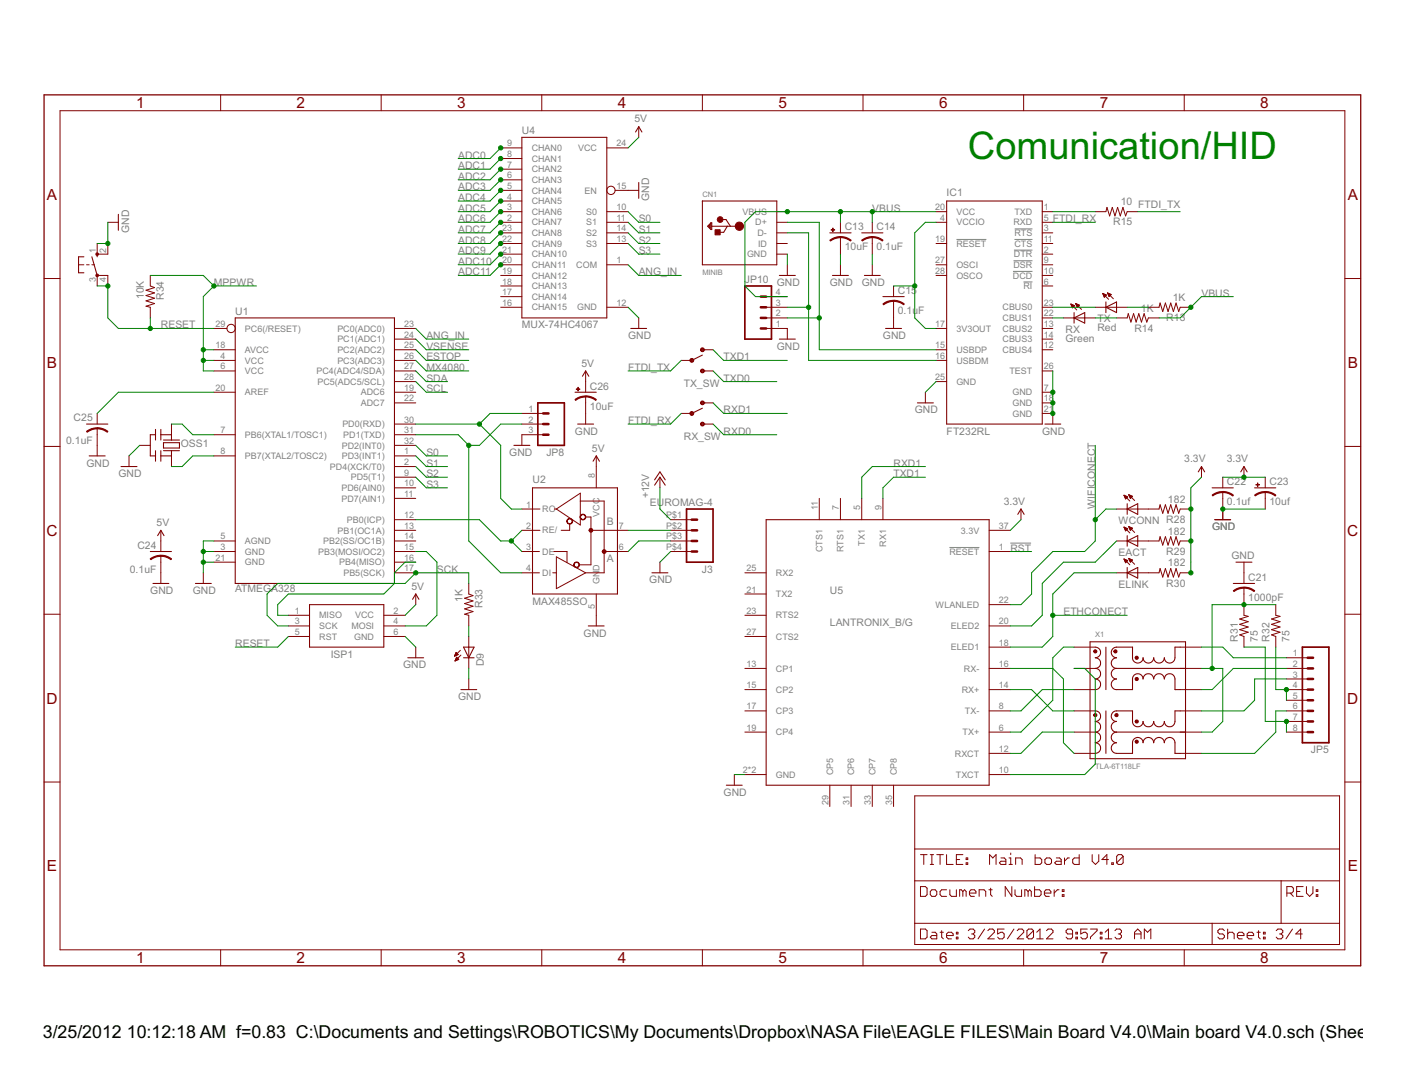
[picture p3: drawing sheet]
<svg xmlns="http://www.w3.org/2000/svg" width="279mm" height="216mm" viewBox="0 0 279 216" stroke-linecap="round" stroke-linejoin="round" font-family="sans-serif">
<path d="M190.2 47.6h6M201.4 54h3.9M201.5 51.8h3.8M201.6 49.7h3.7M201.7 47.6h3.6M201.8 45.5h3.5M203.5 56h1.8M188.8 108.8h6M200.9 108h4.1" fill="none" stroke="#808080" stroke-width=".2"/>
<path d="M8.8 18.9h261.8v173.1h-261.8z" fill="none" stroke="#800000" stroke-width=".25"/>
<g fill="none" stroke="#800000" stroke-width=".2">
<path d="M43.9 18.9v3.1M75.8 18.9v3.1M107.7 18.9v3.1M139.7 18.9v3.1M171.6 18.9v3.1M203.6 18.9v3.1M235.5 18.9v3.1M11.9 22h255.5v166.8h-255.5zM99.6 40h4.2M99.6 37.8h4.2M99.6 35.8h4.2M99.6 33.6h4.2"/>
<path d="M99.6 31.5h4.2M99.6 29.4h4.2M120.7 29.4h4.2M122.3 37.8h4.7M127 25.2v2.1M8.8 55.4h3.1M15.6 52.6h1.1M17.2 52.6h.5M18.3 52.6h.5M19.3 48.4v2.1h2.1v-2.1M19.3 56.9v-2.1h2.1v2.1M21.4 44.2h2.1"/>
<path d="M29.9 54.8v2.1l.8 .3-1.7 .5 1.7 .5-1.7 .6 1.7 .5-1.7 .5 1.7 .5-1.7 .6 .9 .2v2.1M99.6 44.2h4.2M99.6 46.3h4.2M99.6 42.1h4.2M99.6 50.5h4.2M99.6 48.4h4.2M99.6 54.8h4.2M99.6 52.6h4.2M99.6 56.9h4.2M99.6 59h4.2M120.7 44.2h4.2M120.7 46.3h4.2"/>
<path d="M120.7 42.1h4.2M120.7 48.4h4.2M120.7 52.6h4.2M152.4 59h4.2M154.5 44.2h2.1M154.5 46.3h2.1M154.5 42.1h2.1M154.5 50.5h2.1M154.5 48.4h2.1M156.6 52.6v2.2M167.1 44.2v2.1M167.1 47.1v3.4"/>
<path d="M167.1 52.6v2.2M173.5 44.2v2.1M173.5 47.1v3.4M173.5 52.6v2.2M177.7 56.9v2.1M177.7 59.8v5.5M186.1 44.2h2.2M186.1 42.1h2.2M186.1 48.4h2.2M186.1 54.8h2.2M186.1 52.6h2.2M207.3 44.2h2.1"/>
<path d="M207.3 46.3h2.1M207.3 42.1h2.1M207.3 50.5h2.1M207.3 48.4h2.1M207.3 54.8h2.1M207.3 52.6h2.1M207.3 56.9h2.1M217.8 42.1h2.1l.2-.9 .6 1.7 .5-1.7 .5 1.7 .5-1.7 .6 1.7 .5-1.7 .5 1.7 .4-.8h2.1M219.3 58.3l1.2 1.2M219.3 58.3l.7 .4-.4 .4M219.3 58.3l.3 .8M219.3 58.4h.2"/>
<path d="M219.4 58.5h.3M219.4 58.6h.5M219.4 58.7h.6M219.5 58.8h.4M219.5 58.9h.3M219.6 59h.1M219.6 59.1h.1M220.2 58.2l1.2 1.2M220.2 58.2l.8 .3-.4 .5zM220.3 58.3h.1M220.3 58.4h.4M220.4 58.5h.5"/>
<path d="M220.4 58.6h.5M220.4 58.7h.4M220.5 58.8h.2M220.5 58.9h.1M267.4 55.4h3.2M42.5 65.3h2.6M42.5 69.5h4.3M42.5 71.6h4.3M42.5 78h4.3M42.5 73.7h4.3M78.4 65.3h4.3M78.4 69.5h4.3"/>
<path d="M78.4 71.6h4.3M78.4 78h4.3M78.4 67.4h4.3M78.4 75.9h4.3M78.4 73.7h4.3M99.6 61.1h4.2M116.5 73.7v4.3M116.5 78.8v5.5M120.7 61.1h4.2M127 63.2v2.1M135.5 71.6h2.1M139.7 69.5h2.1"/>
<path d="M139.7 73.7h2.1M152.4 65.3h4.2v2.1M152.4 61.1h4.2M152.4 63.2h4.2M184 78v2.1M186.1 65.3h2.2M186.1 69.5h2.2M186.1 71.6h2.2M186.1 75.9h2.2M207.3 65.3h2.1M207.3 69.5h2.1M207.3 78h2.1"/>
<path d="M207.3 61.1h2.1M207.3 63.2h2.1M207.3 67.4h2.1M207.3 73.7h2.1M211.5 63.2h6.3M213 60.5l1.1 1.1M213 60.5l.7 .3-.4 .4zM213 60.5h.1M213 60.6h.3M213.1 60.7h.4M213.1 60.8h.6M213.1 60.9h.5"/>
<path d="M213.2 61h.3M213.2 61.1h.2M213.3 61.2h.1M213.9 60.3l1.2 1.2M213.9 60.3l.8 .4-.5 .4zM213.9 60.4h.1M214 60.5h.3M214 60.6h.5M214.1 60.7h.5M214.1 60.8h.4M214.1 60.9h.3M214.2 61h.1"/>
<path d="M214.2 61.1h.1M217.8 61.1h6.4M222 63.2h2.2l.2-.8 .5 1.6 .5-1.6 .5 1.6 .6-1.6 .5 1.6 .5-1.6 .5 1.6 .4-.8h2.1M228.4 61.1h2.1l.2-.9 .5 1.7 .6-1.7 .5 1.7 .5-1.7 .5 1.7 .6-1.7 .5 1.7 .3-.8h2.1M8.8 88.8h3.1M19.3 82.2v2.1M19.3 85.2v5.4M25.7 90.6v2.2M27.8 88.5h2.1M34.1 84.3v2.1M34.1 90.6v2.2M42.5 90.6h4.3"/>
<path d="M42.5 86.4h4.3M78.4 80.1h4.3M78.4 84.3h4.3M78.4 90.6h4.3M78.4 86.4h4.3M78.4 99.1h4.3M78.4 97h4.3M78.4 94.9h4.3M78.4 92.8h4.3M78.4 88.5h4.3M103.8 82.2h4.2M103.8 84.3h4.2"/>
<path d="M108 86.4h-4.2v2.1M115.4 99.6h4.7v14.3h-3.6M118.6 90.6v6.4M131.2 94.9v2.1M135.5 82.2h2.1M139.7 80.1h2.1M139.7 84.3h2.1M162.9 99.1v4.2M167.1 99.1v4.2M171.4 99.1v4.2M175.6 99.1v4.2M207.3 80.1h2.1"/>
<path d="M207.3 82.2h2.1v2.1M223.5 98.5l1.2 1.1M223.5 98.5h.1M223.5 98.5l.8 .3-.5 .4zM223.6 98.6h.2M223.6 98.7h.4M223.6 98.8h.6M223.7 98.8h.5M223.7 99h.4M223.8 99h.2M223.8 99.1h.1M224.5 98.4l1.1 1.1"/>
<path d="M224.5 98.4l.7 .3-.4 .4zM224.5 98.4h.1M224.5 98.5h.2M224.6 98.6h.4M224.6 98.7h.6M224.6 98.8h.5M224.7 98.8h.3M224.7 99h.2M224.8 99h.1M238.9 92.8v2.1M243.2 94.9v2.1M243.2 97.8v5.5"/>
<path d="M247.4 92.8v2.1M251.6 94.9v2.1M251.6 97.8v3.4M267.4 88.8h3.2M32 105.4v4.2M32 110.5v5.5M40.4 113.9v2.1M42.5 109.6h4.3M42.5 111.8h4.3M42.5 107.5h4.3M78.4 113.9h4.3M78.4 109.6h4.3"/>
<path d="M78.4 111.8h4.3M78.4 107.5h4.3M78.4 105.4h4.3M78.4 103.3h4.3M82.7 118.1v2.1M93.2 116v2.1l.9 .3-1.7 .5 1.7 .6-1.7 .5 1.7 .5-1.7 .6 1.7 .5-1.7 .5 .8 .2v2.1M103.8 113.9h3.5M103.8 109.6h3.5M103.8 105.4h3.6M103.8 101.2h3.6M109.9 113.9h.7M110.1 109.6h2.7v2.3"/>
<path d="M110.2 101.2h.4M110.6 101.2l4.8-3.2v6.4zM110.6 110.7l5.9 3.2-5.9 3.1zM113.3 104.2v1.2h-1.7M116.5 102.8h1v9.5h-2.3M117.5 105.4h7.4M118.6 118.1v6.3M120.1 109.6h4.8M131.2 111.8v2.1M133.3 109.6h4.3M133.3 107.5h4.3M133.3 105.4h4.3"/>
<path d="M133.3 103.3h4.3M148.1 113.9h4.3M148.1 118.1h4.3M196.7 109.6h4.2M196.7 105.4h4.2M203 101.2v2.1M222 113.9h8.5l.2-.9 .5 1.7 .6-1.7 .5 1.7 .5-1.7 .5 1.7 .6-1.7 .5 1.7 .3-.8h2.1M222 107.5h8.5l.2-.8 .5 1.7 .6-1.7 .5 1.7 .5-1.7 .5 1.7 .6-1.7 .5 1.7 .3-.9h2.1M222 101.2h8.5l.2-.8 .5 1.6 .6-1.6 .5 1.6 .5-1.6 .5 1.6 .6-1.6 .5 1.6 .3-.8h2.1M223.5 111.1l1.2 1.2M223.5 111.1l.8 .3-.5 .5M223.5 111.1l.3 .8"/>
<path d="M223.5 104.8l1.2 1.2M223.5 104.8l.8 .3-.5 .4zM223.5 111.2h.2M223.5 104.8h.1M223.6 111.3h.3M223.6 104.9h.2M223.6 111.4h.5M223.6 105h.5M223.6 105.1h.6M223.7 111.5h.5M223.7 105.2h.5M223.7 111.6h.4"/>
<path d="M223.7 105.3h.3M223.8 111.7h.2M223.8 105.4h.2M223.8 111.8h.1M223.8 105.5h.1M223.8 111.9h.1M224.5 111l1.1 1.2M224.5 111l.7 .3-.4 .5zM224.5 104.7l1.1 1.2M224.5 104.7l.7 .3-.4 .4zM224.5 111.1h.2M224.5 104.8h.1"/>
<path d="M224.5 111.2h.4M224.5 104.8h.3M224.6 111.3h.5M224.6 104.9h.4M224.6 111.4h.5M224.6 105h.6M224.6 105.1h.5M224.7 111.5h.4M224.7 105.2h.3M224.7 111.6h.3M224.7 105.3h.2M224.7 111.7h.2"/>
<path d="M224.8 105.4h.1M247.4 111.8v4.2M247.4 116.8v5.5l.8 .2-1.7 .6 1.7 .5-1.7 .5 1.7 .6-1.7 .5 1.7 .5-1.7 .5 .9 .3v2.2M8.8 122.1h3.1M57.3 122.3h4.3M57.3 124.4h4.3M57.3 126.5h4.3M76.3 122.3h4.3M76.3 124.4h4.3M76.3 126.5h4.3M82.7 128.7v2.1M90.4 130.4h.1"/>
<path d="M90.4 130.3h.4M90.5 130.2h.5M90.5 131.3h.1M90.5 130.1h.6M90.6 131.2h.3M90.6 130h.4M90.6 131.1h.5M90.6 129.9h.3M90.6 131h.6M90.7 129.8h.1M90.7 131h.4M90.7 129.7l-.3 .8"/>
<path d="M90.7 129.7l.4 .4-.7 .4M90.7 129.7h.1M90.7 130.9h.3M90.8 130.8h.1M90.8 130.7l-.3 .7M90.8 130.7l.4 .4-.7 .3M90.8 130.7h.1M91.5 129.3l-1.1 1.2M91.7 130.2l-1.2 1.2M93.2 126.5v6.4M93.2 135v2.1M148.1 122.3h4.3"/>
<path d="M148.1 126.5h4.3M148.1 137.1h4.3M148.1 132.9h4.3M196.7 124.4h4.2M196.7 137.1h4.2M196.7 132.9h4.2M196.7 128.7h4.2M196.7 120.2h4.2M213.6 137.1h4.2M213.6 132.9h4.2M213.6 128.7h4.2M234.7 137.1h4.2"/>
<path d="M234.7 132.9h4.2M234.7 128.7h4.2M253.7 120.2v2.1l.9 .2-1.7 .6 1.7 .5-1.7 .5 1.7 .6-1.7 .5 1.7 .5-1.7 .5 .8 .3v2.2M255.8 137.1h4.3M255.8 132.9h4.3M255.8 130.8h4.3M255.8 135h4.3M255.8 139.2h4.3M267.4 122.1h3.2M8.8 155.5h3.1M146 154v2.1M148.1 154h4.3"/>
<path d="M148.1 145.5h4.3M148.1 141.3h4.3M165 156.1v4.2M169.2 156.1v4.2M173.5 156.1v4.2M177.7 156.1v4.2M181.9 158.2h84.5v29.6h-84.5zM196.7 154h4.2M196.7 145.5h4.2M196.7 141.3h4.2M196.7 149.8h4.2M213.6 145.5h4.2"/>
<path d="M213.6 141.3h4.2M213.6 149.8h4.2M234.7 145.5h4.2M234.7 141.3h4.2M234.7 149.8h4.2M255.8 145.5h4.3M255.8 141.3h4.3M255.8 143.4h4.3M267.4 155.5h3.2M181.9 175.1h84.5M181.9 168.8h84.5M183 176.3h1l.4 .3v1.3l-.4 .3h-1z"/>
<path d="M183 169.9h1.4M183.7 169.9v2M185 169.9h.7M185 171.9h.7M185.3 176.9h.7l.3 .3v.7l-.3 .3h-.7l-.3-.3v-.7zM185.3 169.9v2M186.3 169.9h1.3M186.9 169.9v2M188.2 169.9v2h1.3M188.2 176.9h-.9l-.4 .3v.7l.4 .3h.9M188.9 176.9v1l.3 .3h1v-1.3M190.2 170.9h.6"/>
<path d="M191.5 169.9h-1.3v2h1.3M191.5 177.2l-.3-.3h-.4v1.3M191.5 177.2l.3-.3 .3 .3v1M191.5 177.2v1M192.1 171.5h.3v.4h-.3zM192.1 170.6h.3v.3h-.3zM192.8 177.5h1.3v-.3l-.3-.3h-.7l-.3 .3v.7l.3 .3h.7M194.7 178.2v-1.3h1l.3 .3v1M196.7 176.9h.6M196.8 171.9v-2l.6 .7 .7-.7v2M197 176.6v1.3l.3 .3M199.1 170.6h.6l.3 .3v1h-.9l-.4-.4 .4-.3h.9"/>
<path d="M200.7 171.9h.6M200.7 170.6h.3v1.3M201 169.6v.3M201.2 176.3v1.9l-1.3-1.9v1.9M201.8 176.9v1l.4 .3h1v-1.3M202 171.9v-1.3h.9l.4 .3v1M204.4 177.2l-.3-.3h-.3v1.3M204.4 177.2v1M204.4 177.2l.4-.3 .3 .3v1M205.7 176.3v1.9h1l.3-.3v-.7l-.3-.3h-1M205.8 169.9v2h1l.4-.4v-.6l-.4-.3h-1M207.7 177.5h1.3v-.3l-.3-.3h-.7l-.3 .3v.7l.3 .3h.7"/>
<path d="M207.8 170.9l.3-.3h.7l.3 .3v.6l-.3 .4h-.7l-.3-.4zM209.6 176.9v1.3M210.1 170.6h.6l.3 .3v1h-.9l-.4-.4 .4-.3h.9M210.6 176.9h-.3l-.7 .6M211.2 177.9h.4v.3h-.4zM211.2 176.9h.4v.3h-.4zM211.7 170.6v1.3M212.7 170.6h-.4l-.6 .6M214.6 169.9v2h-1l-.3-.4v-.6l.3-.3h1M217.2 169.9v1.3l.6 .7 .7-.7v-1.3M220.4 170.9h-1.3l1-1v2M221.1 171.5h.3v.4h-.3z"/>
<path d="M223.4 170.2l-.4-.3h-.6l-.3 .3v1.3M223.4 170.2v1.3l-.4 .4h-.6l-.3-.4M223.4 170.2l-1.3 1.3M254.8 175.1v8.5M255.9 177.5h1l.3-.3v-.6l-.3-.3h-1v1.9M256.6 177.5l.6 .7M257.9 177.2h.6M259.1 176.3h-1.2v1.9h1.2M259.8 176.3v1.2l.6 .7 .7-.7v-1.2M261.7 177.9h.4v.3h-.4zM261.7 176.9h.4v.3h-.4zM43.9 188.8v3.2"/>
<path d="M75.8 188.8v3.2M107.7 188.8v3.2M139.7 188.8v3.2M171.6 188.8v3.2M181.9 183.6h84.5M183 184.7h1l.4 .3v1.3l-.4 .3h-1zM185.3 185.3h.7l.3 .4v.9h-1l-.3-.3 .3-.3h1M186.9 185.3h.7M187.3 185v1.3l.3 .3M188.2 186h1.3v-.3l-.3-.4h-.6l-.4 .4v.6l.4 .3h.6M190.2 186.3h.3v.3h-.3zM190.2 185.3h.3v.4h-.3z"/>
<path d="M192.6 185l.3-.3h.6l.3 .3v.3l-.3 .4M193.2 185.7h.3M193.5 185.7l.3 .3v.3l-.3 .3h-.6l-.3-.3M195.8 184.7l-1.3 1.9M196.4 185l.4-.3h.6l.3 .3v.3l-1.3 1.3h1.3M199.7 184.7h-1.3v1l.6-.4h.4l.3 .4v.6l-.3 .3h-.7l-.3-.3M201.6 184.7l-1.3 1.9M202.3 185l.3-.3h.6l.4 .3v.3l-1.3 1.3h1.3M203.6 188.8v3.2M205.5 185v1.3l-.3 .3h-.6l-.4-.3M205.5 185l-.3-.3h-.6l-.4 .3v1.3M205.5 185l-1.3 1.3"/>
<path d="M206.2 186.6h1.3M206.2 185.3l.6-.6v1.9M208.1 185l.3-.3h.7l.3 .3v.3l-1.3 1.3h1.3M213.3 185.7h-1l-.3-.4v-.3l.3-.3h.7l.3 .3v1.3l-.3 .3h-.7l-.3-.3M214 186.3h.3v.3h-.3zM214 185.3h.3v.4h-.3zM216.2 184.7h-1.3v1l.7-.4h.3l.3 .4v.6l-.3 .3h-.7l-.3-.3M216.9 184.7h1.3v.3l-1.3 1.3v.3M218.8 186.3h.3v.3h-.3zM218.8 185.3h.3v.4h-.3zM219.8 186.6h1.3M219.8 185.3l.6-.6v1.9"/>
<path d="M221.7 185l.3-.3h.7l.3 .3v.3l-.3 .4M222.4 185.7h.3M222.7 185.7l.3 .3v.3l-.3 .3h-.7l-.3-.3M225.6 185.7h1.3M225.6 186.6v-1.3l.7-.6 .6 .6v1.3M227.6 186.6v-1.9l.6 .6 .7-.6v1.9M235.5 188.8v3.2M241 183.6v4.2M243.5 185l-.3-.3h-.7l-.3 .3v.3l.3 .4h.7l.3 .3v.3l-.3 .3h-.7l-.3-.3M244.1 185.7l.4-.4h.6l.3 .4v.9M244.1 184.7v1.9M246.1 186h1.3v-.3l-.4-.4h-.6l-.3 .4v.6l.3 .3h.6"/>
<path d="M248 186h1.3v-.3l-.3-.4h-.7l-.3 .4v.6l.3 .3h.7M250 185.3h.6M250.3 185v1.3l.3 .3M251.2 185.3h.4v.4h-.4zM251.2 186.3h.4v.3h-.4zM253.8 185l.3-.3h.7l.3 .3v.3l-.3 .4M254.4 185.7h.4M254.8 185.7l.3 .3v.3l-.3 .3h-.7l-.3-.3M257 184.7l-1.3 1.9M259 185.7h-1.3l1-1v1.9"/>
<circle cx="121.5" cy="37.8" r=".83"/>
<circle cx="46" cy="65.3" r=".83"/>
</g>
<g fill="none" stroke="#800000" stroke-width=".21">
<path d="M103.8 27.3h16.9v35.9h-16.9zM126.4 26.2l.6-1 .7 1M127 36.3v3.1M139.7 40h14.8v12.6h-14.8v-12.6M188.3 40h19v44.3h-19zM16.7 51.1h-1.1v3.1h1.1M18.3 51.1l1 3.7M19.3 50.5v.6M23.5 42.6v3.2M140.9 45l.3-.4v.7l-.1-.3M141.4 44.3h.1v1.3h-.1l-.7-.6zM141.4 44.3v1.2"/>
<path d="M141.5 45h5.5M143.5 43.6h.9l.8 1.4M144.6 45l-.7 1.2h-1M155 54.8h3.2M165 46.3h4.2M165.5 54.8h3.2M171.4 46.3h4.2M171.9 54.8h3.1M175.6 59h4.2M46.8 63.2h31.6v52.8h-31.6zM114.3 78h4.3M115.8 74.8l.7-1.1 .6 1.1"/>
<path d="M125.4 65.3h3.2M139.7 70.6l-2.1 1M155 67.4h3.2M176.1 65.3h3.2M213.6 63.2l2.1-1.1v2.1zM213.6 62.1v2.1M219.9 61.1l2.1-1.1v2.1zM219.9 60v2.1M17.2 84.3h4.2M17.7 90.6h3.2M24.1 92.8h3.1M30.9 85.4v2.1"/>
<path d="M30.9 89.6v2.1M30.9 86.4h-1v4.2h1M32 85.4v2.1M32 89.6v2.1M32 86.4h2.1v1.1M32.5 88h3.2v1.1h-3.2zM32.5 87.5h3.2M32.5 89.6h3.2M34.1 89.6v1h-2.1M102.2 88.5h3.2M105.9 97h16.9v21.1h-16.9zM114.9 84.3h3.1"/>
<path d="M117.9 91.7l.7-1.1 .6 1.1M130.2 96.5l1-1.6 1.1 1.6M130.2 95.4l1-1.6 1.1 1.6M139.7 81.2l-2.1 1M182.4 80.1h3.2M207.8 84.3h3.1M238.3 93.8l.6-1 .7 1M241 97h4.3M246.7 93.8l.7-1 .6 1M249.5 97h4.2M29.9 109.6h4.2M30.4 116h3.2"/>
<path d="M31.3 106.5l.7-1.1 .6 1.1M38.9 116h3.1M82 119.1l.7-1 .6 1M129.6 113.9h3.2M152.4 103.3h44.3v52.8h-44.3zM202.4 102.3l.6-1.1 .7 1.1M224.2 113.9l2.1-1.1v2.1zM224.2 100.1v2.2M224.2 106.5v2.1M224.2 112.8v2.1M224.2 101.2l2.1-1.1v2.2zM224.2 107.5l2.1-1v2.1z"/>
<path d="M241.6 103.3h3.1M245.3 116h4.2M245.8 111.8h3.2M61.6 120.2h14.7v8.5h-14.7zM81.1 130.8h3.1M91.7 137.1h3.1M92.2 128.7h2.1l-1.1 2.1zM92.2 130.8h2.1M117 124.4h3.1M216.8 127.6h19v23.2h-19zM217.8 128.7a1.06 1.06 0 0 1 1.1 1 1.06 1.06 0 0 1-1.1 1.1 1.06 1.06 0 0 1 1.1 1 1.06 1.06 0 0 1-1.1 1.1 1.05 1.05 0 0 1 1.1 1 1.05 1.05 0 0 1-1.1 1.1 1.06 1.06 0 0 1 1.1 1 1.06 1.06 0 0 1-1.1 1.1M219.9 128.7v8.4"/>
<path d="M222 132.9a1.05 1.05 0 0 0-1 1 1.05 1.05 0 0 0 1 1.1 1.06 1.06 0 0 0-1 1 1.06 1.06 0 0 0 1 1.1h3.2v-2.1a1.05 1.05 0 0 1 1.1-1.1 1.05 1.05 0 0 1 1 1.1 1.06 1.06 0 0 1 1.1-1.1 1.06 1.06 0 0 1 1 1.1 1.06 1.06 0 0 1 1.1-1.1 1.06 1.06 0 0 1 1 1.1 1.06 1.06 0 0 1 1.1-1.1 1.06 1.06 0 0 1 1.1 1.1v2.1h1M222 132.9h13.8M234.7 128.7h-1v2.1a1.06 1.06 0 0 1-1.1 1 1.06 1.06 0 0 1-1.1-1 1.06 1.06 0 0 1-1 1 1.06 1.06 0 0 1-1.1-1 1.06 1.06 0 0 1-1 1 1.06 1.06 0 0 1-1.1-1 1.05 1.05 0 0 1-1 1 1.05 1.05 0 0 1-1.1-1v-2.1h-3.2a1.06 1.06 0 0 0-1 1 1.06 1.06 0 0 0 1 1.1 1.06 1.06 0 0 0-1 1 1.06 1.06 0 0 0 1 1.1M144.4 156.1h3.2M217.8 141.3a1.05 1.05 0 0 1 1.1 1.1 1.05 1.05 0 0 1-1.1 1 1.06 1.06 0 0 1 1.1 1.1 1.06 1.06 0 0 1-1.1 1 1.06 1.06 0 0 1 1.1 1.1 1.06 1.06 0 0 1-1.1 1.1 1.06 1.06 0 0 1 1.1 1 1.06 1.06 0 0 1-1.1 1.1M219.9 141.3v8.5M222 145.5a1.06 1.06 0 0 0-1 1.1 1.06 1.06 0 0 0 1 1.1 1.06 1.06 0 0 0-1 1 1.06 1.06 0 0 0 1 1.1h3.2v-2.1a1.05 1.05 0 0 1 1.1-1.1 1.05 1.05 0 0 1 1 1.1 1.06 1.06 0 0 1 1.1-1.1 1.06 1.06 0 0 1 1 1.1 1.06 1.06 0 0 1 1.1-1.1 1.06 1.06 0 0 1 1 1.1 1.06 1.06 0 0 1 1.1-1.1 1.06 1.06 0 0 1 1.1 1.1v2.1h1M222 145.5h13.8M234.7 141.3h-1v2.1a1.06 1.06 0 0 1-1.1 1.1 1.06 1.06 0 0 1-1.1-1.1 1.06 1.06 0 0 1-1 1.1 1.06 1.06 0 0 1-1.1-1.1 1.06 1.06 0 0 1-1 1.1 1.06 1.06 0 0 1-1.1-1.1 1.05 1.05 0 0 1-1 1.1 1.05 1.05 0 0 1-1.1-1.1v-2.1h-3.2a1.05 1.05 0 0 0-1 1.1 1.05 1.05 0 0 0 1 1 1.06 1.06 0 0 0-1 1.1 1.06 1.06 0 0 0 1 1"/>
</g>
<g fill="#800000" stroke="#800000" stroke-width=".2">
<path d="M243.2 97.7l1.1 .2 1 .5-.1 .2-1.2-.6-.8-.1z" fill-rule="evenodd"/>
<path d="M241 98.4l1-.5 1.2-.2v.2l-1.3 .3-.7 .4z" fill-rule="evenodd"/>
<path d="M251.6 97.7l1.1 .2 1 .5-.1 .2-1.1-.6-.9-.1z" fill-rule="evenodd"/>
<path d="M249.5 98.4l1-.5 1.1-.2v.2l-1.2 .3-.8 .4z" fill-rule="evenodd"/>
<path d="M167.1 47l1.2 .2 1 .6-.2 .1-1.1-.6-.9-.1z" fill-rule="evenodd"/>
<path d="M165 47.8l1-.6 1.1-.2v.2l-1.2 .3-.8 .4z" fill-rule="evenodd"/>
<path d="M173.5 47l1.1 .2 1 .6-.1 .1-1.2-.6-.8-.1z" fill-rule="evenodd"/>
<path d="M171.3 47.8l1.1-.6 1.1-.2v.2l-1.3 .3-.7 .4z" fill-rule="evenodd"/>
<path d="M177.7 59.7l1.1 .2 1 .5-.1 .2-.7-.4-1.3-.3z" fill-rule="evenodd"/>
<path d="M175.6 60.4l1-.5 1.1-.2v.2l-.9 .1-1.1 .6z" fill-rule="evenodd"/>
<path d="M139.5 69.2a.39 .39 0 0 1 .5 .2 .39 .39 0 0 1-.2 .5 .39 .39 0 0 1-.5-.4h.2a.22 .22 0 0 1 .3-.2 .22 .22 0 0 1 0 .4 .22 .22 0 0 1-.3-.1l-.2-.1z" fill-rule="evenodd"/>
<path d="M139.5 73.4a.38 .38 0 0 1 .5 .2 .38 .38 0 0 1-.3 .5 .38 .38 0 0 1-.4-.4h.2a.22 .22 0 0 1 .3-.1 .22 .22 0 0 1 0 .3 .22 .22 0 0 1-.3 0l-.2-.2z" fill-rule="evenodd"/>
<path d="M137.4 71.3a.39 .39 0 0 1 .5 .2 .39 .39 0 0 1-.3 .5 .39 .39 0 0 1-.4-.4l.4-.2 .2 .2a.29 .29 0 0 1-.4 .2 .29 .29 0 0 1-.2-.3z" fill-rule="evenodd"/>
<path d="M139.5 79.8a.39 .39 0 0 1 .5 .2 .39 .39 0 0 1-.2 .5 .39 .39 0 0 1-.5-.4h.2a.22 .22 0 0 1 .3-.2 .22 .22 0 0 1 0 .4 .22 .22 0 0 1-.3-.1l-.2-.1z" fill-rule="evenodd"/>
<path d="M139.5 84a.39 .39 0 0 1 .5 .2 .39 .39 0 0 1-.2 .5 .39 .39 0 0 1-.5-.4h.2a.22 .22 0 0 1 .3-.2 .22 .22 0 0 1 0 .4 .22 .22 0 0 1-.3-.1l-.2-.1z" fill-rule="evenodd"/>
<path d="M137.2 82a.39 .39 0 0 1 .7 0 .39 .39 0 0 1-.2 .6 .39 .39 0 0 1-.5-.4l.4-.2 .2 .2-.2 .2-.4-.2z" fill-rule="evenodd"/>
<path d="M116.5 78.7l1.1 .2 1 .5-.1 .2-.8-.4-1.2-.3z" fill-rule="evenodd"/>
<path d="M114.3 79.4l1-.5 1.2-.2v.2l-1.3 .3-.7 .4z" fill-rule="evenodd"/>
<path d="M32 110.4l1.1 .2 1 .5-.1 .2-1.1-.6-.9-.1z" fill-rule="evenodd"/>
<path d="M29.9 111.1l1-.5 1.1-.2v.2l-.9 .1-1.1 .6z" fill-rule="evenodd"/>
<path d="M19.3 85l1.1 .2 1.1 .6-.2 .1-.7-.4-1.3-.3z" fill-rule="evenodd"/>
<path d="M17.2 85.8l1-.6 1.1-.2v.3l-.8 .1-1.2 .5z" fill-rule="evenodd"/>
<path d="M112.9 103.2a.58 .58 0 0 1 .9 .2 .58 .58 0 0 1-.4 .8 .58 .58 0 0 1-.7-.6h.1a.49 .49 0 0 1 .7-.4 .49 .49 0 0 1 .1 .8 .49 .49 0 0 1-.8-.2l-.1-.2z" fill-rule="evenodd"/>
<path d="M115.5 102.4a.58 .58 0 0 1 .9 .1 .58 .58 0 0 1-.4 .9 .58 .58 0 0 1-.7-.6h.1a.48 .48 0 0 1 .7-.5 .48 .48 0 0 1 .2 .8 .48 .48 0 0 1-.8-.1l-.2-.2z" fill-rule="evenodd"/>
<path d="M114.3 111.9a.57 .57 0 0 1 .9 .1 .57 .57 0 0 1-.4 .8 .57 .57 0 0 1-.7-.5h.1a.49 .49 0 0 1 .7-.4 .49 .49 0 0 1 .1 .8 .49 .49 0 0 1-.8-.2l-.1-.2z" fill-rule="evenodd"/>
<path d="M117.2 105.2l.1-.1a.39 .39 0 0 1 .5 0 .39 .39 0 0 1 .1 .4l-.1 .2a.37 .37 0 0 1-.4 .1 .37 .37 0 0 1-.3-.4h.5h-.5z" fill-rule="evenodd"/>
<path d="M119.8 109.5a.39 .39 0 0 1 .5-.2 .39 .39 0 0 1 .2 .4 .39 .39 0 0 1-.4 .3 .39 .39 0 0 1-.3-.4l.4 .1-.4-.1z" fill-rule="evenodd"/>
<path d="M217.6 129.3l.1-.1a.33 .33 0 0 1 .4 .4l-.2 .2h-.2l-.2-.3h.4l-.1 .1-.3-.1z" fill-rule="evenodd"/>
<path d="M217.6 142l.1-.1h.3l.1 .4a.33 .33 0 0 1-.3 .2 .33 .33 0 0 1-.3-.3l.3-.1 .1 .1h-.4z" fill-rule="evenodd"/>
<path d="M221.8 142l.1-.1h.3l.1 .4a.32 .32 0 0 1-.3 .2 .32 .32 0 0 1-.3-.3l.4-.1v.1h-.4z" fill-rule="evenodd"/>
<path d="M221.6 129.3l.3-.1a.32 .32 0 0 1 .2 .4 .32 .32 0 0 1-.4 .2l-.2-.3h.4l-.1 .1-.3-.1z" fill-rule="evenodd"/>
<path d="M225.8 130.6l.1-.1a.33 .33 0 0 1 .5 .4l-.3 .2h-.2l-.2-.3 .4-.1v.2l-.4-.1z" fill-rule="evenodd"/>
<path d="M225.8 134.8a.33 .33 0 0 1 .6 .1v.2a.33 .33 0 0 1-.6 .1l-.1-.2h.4l-.1 .1-.3-.1z" fill-rule="evenodd"/>
<path d="M225.8 143.3a.33 .33 0 0 1 .6 0v.2a.33 .33 0 0 1-.6 .1l-.1-.2h.4l-.1 .1-.3-.1z" fill-rule="evenodd"/>
<path d="M225.8 147.3l.1-.1a.33 .33 0 0 1 .5 .3l-.3 .3-.2-.1-.2-.3h.4l-.1 .2-.3-.2z" fill-rule="evenodd"/>
<path d="M247.4 116.7l1.1 .2 1 .5-.1 .2-1.2-.6-.8-.1z" fill-rule="evenodd"/>
<path d="M245.3 117.4l1-.5 1.1-.2v.2l-1.3 .3-.7 .4z" fill-rule="evenodd"/>
<path d="M19.1 54.5h.4v.4h-.4z" fill-rule="evenodd"/>
<circle cx="147" cy="45" r=".83"/>
<circle cx="143.2" cy="43.6" r=".58"/>
<circle cx="19.3" cy="50.5" r=".27"/>
</g>
<g fill="#800000" stroke="#800000" stroke-width=".2">
<path d="M249.7 96.3l.8 .1z"/>
<path d="M250.1 96v.7z"/>
<path d="M142.2 45.7h1v1h-1z"/>
<path d="M165.3 45.7h.7z"/>
<path d="M165.6 45.3l.1 .8z"/>
<path d="M114.6 77.3l.7 .1z"/>
<path d="M114.9 77l.1 .7z"/>
</g>
<path d="M148.1 56.9h5.3v10.5h-5.3zM107 80.1h5.2v8.4h-5.2zM136.5 101.2h5.3v10.6h-5.3zM259 128.7h5.3v19h-5.3z" fill="none" stroke="#800000" stroke-width=".34"/>
<g fill="none" stroke="#800000" stroke-width=".51">
<path d="M151.3 59h1.1M151.3 61.1h1.1M151.3 63.2h1.1M151.3 65.3h1.1M108 86.4h1.1M108 84.3h1.1M108 82.2h1.1M137.6 107.5h1M137.6 105.4h1M137.6 103.3h1M137.6 109.6h1M260.1 135h1"/>
<path d="M260.1 132.9h1M260.1 130.8h1M260.1 139.2h1M260.1 137.1h1M260.1 141.3h1M260.1 143.4h1M260.1 145.5h1"/>
</g>
<g fill="none" stroke="#008000" stroke-width=".2">
<path d="M99.6 40l-2.1 2.1h-6.4M99.6 29.4l-2.1 2.1h-6.4M99.6 31.5l-2.1 2.1h-6.4M99.6 33.6l-2.1 2.2h-6.4M99.6 35.8l-2.1 2h-6.4M99.6 37.8l-2.1 2.2h-6.4M127 27.3l-2.1 2.1M19.3 56.9h2.1v6.3l2.1 2.1h19M21.4 44.2v4.2h-2.1M29.9 54.8h10.5l2.1 2.1M42.5 56.9h8.5M42.5 56.9l-2.1 2.1v14.7h2.1"/>
<path d="M99.6 42.1l-2.1 2.1h-6.4M99.6 44.2l-2.1 2.1h-6.4M99.6 46.3l-2.1 2.1h-6.4M99.6 48.4l-2.1 2.1h-6.4M99.6 52.6l-2.1 2.2h-6.4M99.6 50.5l-2.1 2.1h-6.4M124.9 52.6l2.1 2.2h8.5M124.9 42.1l2.1 2.1h4.2M124.9 44.2l2.1 2.1h4.2M124.9 46.3l2.1 2.1h4.2M124.9 48.4l2.1 2.1h4.2M156.6 46.3h4.2v25.3h25.3"/>
<path d="M156.6 44.2h6.3v25.3h23.2M156.6 50.5v2.1M167.1 42.1v2.1M167.1 50.5v2.1M173.5 42.1v2.1M173.5 50.5v2.1M177.7 56.9h4.2M186.1 44.2h-2.1l-2.1 2.1v16.9l2.1 2.1h2.1M186.1 42.1h-35.9l-2.1 2.1v12.7l2.1 2.1h6.4M209.4 44.2h8.4M209.4 42.1h8.4M226.3 42.1h8.4"/>
<path d="M245.3 59h-6.4l-4.2 4.2h-4.2M29.9 63.2v2.1M40.4 71.6h2.1M40.4 69.5h2.1M42.5 78h-19l-4.2 4.2M82.7 69.5l2.1 2.1h8.4M82.7 67.4l2.1 2.1h8.4M82.7 71.6l2.1 2.1h8.4M82.7 65.3l2.1 2.1h8.4M82.7 75.9l2.1 2.1h4.2M82.7 73.7l2.1 2.2h4.2M124.9 61.1l2.1 2.1"/>
<path d="M135.5 71.6l-2.2 2.1h-8.4M141.8 69.5l2.1 2.1h12.7M141.8 73.7l2.1 2.2h10.6M156.6 63.2h6.3M156.6 61.1h4.2M186.1 75.9l-2.1 2.1M209.4 63.2h2.1M209.4 61.1h8.4M209.4 73.7v8.5M217.8 63.2h4.2M224.2 61.1h4.2M27.8 88.5l-2.1 2.1"/>
<path d="M34.1 84.3h2.1l2.1 2.1h4.2M42.5 90.6h-4.2l-2.1 2.2h-2.1M82.7 92.8l2.1 2.1h4.2M82.7 90.6l2.1 2.2h4.2M82.7 84.3h12.6M82.7 88.5l2.1 2.1h4.2M82.7 86.4h8.4l2.1 2.1M82.7 94.9l2.1 2.1h4.2M93.2 88.5v19l6.4 6.4h4.2M95.3 84.3l4.3 4.2v10.6l2.1 2.1h2.1M103.8 82.2h-6.3l-2.2 2.1M103.8 84.3h-4.2l-4.3 4.2h-2.1"/>
<path d="M131.2 97v4.2l2.1 2.1M135.5 82.2l-2.2 2.1h-8.4M141.8 80.1l2.1 2.1h12.7M141.8 84.3l2.1 2.1h10.6M184 94.9h-6.3l-2.1 2.1v2.1M184 92.8h-10.5l-2.1 2.1v4.2M217.8 88.5v19l-2.1 2.1h-6.3l-4.3 4.3v4.2l-2.1 2.1h-2.1M238.9 94.9l-2.1 2.1v16.9M243.2 94.9h8.4M40.4 109.6h2.1M40.4 111.8h2.1M42.5 107.5h-2.1v6.4"/>
<path d="M82.7 109.6h2.1l2.1 2.2v10.5l-2.1 2.1h-4.2M82.7 111.8h-2.1l-2.2 2.1v2.1l-2.1 2.1h-19l-2.1 2.1v2.1h2.1M82.7 103.3h12.6l4.3 4.2h2.1M93.2 116v-2.1h-10.5l-2.1 2.1h-25.4l-2.1 2.1v4.2l2.1 2.1h2.1M101.7 107.5l2.1 2.1M103.8 105.4l-2.1 2.1M124.9 105.4h8.4M133.3 107.5h-6.3l-2.1 2.1M133.3 109.6l-2.1 2.2M200.9 109.6h4.2M203 103.3l-2.1 2.1M222 113.9h-8.4l-4.2 4.2v8.4l-2.1 2.2h-6.4"/>
<path d="M222 107.5l-4.2 4.3h-6.3l-4.2 4.2v6.3l-2.2 2.1h-4.2M222 101.2h-2.1l-2.1 2.1M243.2 101.2h8.4M57.3 126.5l-2.1 2.2h-8.4M80.6 126.5l2.1 2.2M82.7 120.2l-2.1 2.1M93.2 124.4v2.1M93.2 132.9v2.1M200.9 137.1h4.2l4.3 4.2h4.2M200.9 132.9h8.5l2.1 2.1v12.7l2.1 2.1M209.4 122.3h14.8M213.6 128.7h-2.1l-2.1 2.1v8.4l-6.4 6.3h-2.1"/>
<path d="M213.6 132.9h2.1l2.1 2.1v16.9l-2.1 2.1h-14.8M213.6 137.1h-6.3l-4.3 4.2h-2.1M238.9 128.7h4.3l2.1 2.1h10.5M238.9 132.9h4.3v10.5l-2.2 2.1h-2.1M247.4 128.7h4.2v14.7h4.2v2.1M253.7 128.7v8.4h2.1v2.1M253.7 120.2h-12.7v12.7M255.8 135h-6.3v4.2l-2.1 2.1h-8.5M255.8 132.9h-10.5l-4.3 4.2h-2.1M146 154h2.1M213.6 145.5h-6.3l-4.3 4.3h-2.1M255.8 141.3h-2.1v4.2l-4.2 4.3h-10.6"/>
</g>
<g fill="#008000" stroke="#008000" stroke-width=".2">
<circle cx="247.4" cy="94.9" r=".42"/>
<circle cx="236.8" cy="113.9" r=".42"/>
<circle cx="236.8" cy="107.5" r=".42"/>
<circle cx="236.8" cy="101.2" r=".42"/>
<circle cx="162.9" cy="63.2" r=".42"/>
<circle cx="160.8" cy="61.1" r=".42"/>
<circle cx="181.9" cy="56.9" r=".42"/>
<circle cx="167.1" cy="42.1" r=".42"/>
<circle cx="173.5" cy="42.1" r=".42"/>
<circle cx="156.6" cy="42.1" r=".42"/>
<circle cx="236.8" cy="61.1" r=".42"/>
<circle cx="29.9" cy="65.3" r=".42"/>
<circle cx="21.4" cy="56.9" r=".42"/>
<circle cx="82.7" cy="113.9" r=".42"/>
<circle cx="99.6" cy="29.4" r=".42"/>
<circle cx="99.6" cy="31.5" r=".42"/>
<circle cx="99.6" cy="33.6" r=".42"/>
<circle cx="99.6" cy="35.8" r=".42"/>
<circle cx="99.6" cy="37.8" r=".42"/>
<circle cx="99.6" cy="40" r=".42"/>
<circle cx="99.6" cy="46.3" r=".42"/>
<circle cx="99.6" cy="48.4" r=".42"/>
<circle cx="99.6" cy="52.6" r=".42"/>
<circle cx="99.6" cy="50.5" r=".42"/>
<circle cx="99.6" cy="42.1" r=".42"/>
<circle cx="99.6" cy="44.2" r=".42"/>
<circle cx="243.2" cy="101.2" r=".42"/>
<circle cx="209.4" cy="80.1" r=".42"/>
<circle cx="209.4" cy="78" r=".42"/>
<circle cx="209.4" cy="82.2" r=".42"/>
<circle cx="40.4" cy="111.8" r=".42"/>
<circle cx="40.4" cy="109.6" r=".42"/>
<circle cx="21.4" cy="48.4" r=".42"/>
<circle cx="101.7" cy="107.5" r=".42"/>
<circle cx="95.3" cy="84.3" r=".42"/>
<circle cx="93.2" cy="88.5" r=".42"/>
<circle cx="255.8" cy="137.1" r=".42"/>
<circle cx="255.8" cy="143.4" r=".42"/>
<circle cx="241" cy="132.9" r=".42"/>
<circle cx="247.4" cy="120.2" r=".42"/>
<circle cx="209.4" cy="122.3" r=".42"/>
<circle cx="217.8" cy="103.3" r=".42"/>
<circle cx="40.4" cy="71.6" r=".42"/>
<circle cx="40.4" cy="69.5" r=".42"/>
<circle cx="42.5" cy="56.9" r=".42"/>
</g>
<text font-size="8.5" fill="#008000" x="192.5" y="31.5">Comunication/HID</text>
<g font-size="4">
<text x="8.5" y="206.4">3/25/2012</text>
<text x="25.2" y="206.4">10:12:18 AM f=0.83 C:\Documents and Settings\ROBOTICS\My Documents\Dropbox\NASA File\EAGLE FILES\Main Board V4.0\Main board V4.0.sch (Sheet: 3/4)</text>
</g>
<g font-size="3.4" fill="#800000">
<text x="27.1" y="21.5">1</text>
<text x="59" y="21.5">2</text>
<text x="90.9" y="21.5">3</text>
<text x="122.9" y="21.5">4</text>
<text x="154.8" y="21.5">5</text>
<text x="186.7" y="21.5">6</text>
<text x="218.7" y="21.5">7</text>
<text x="250.6" y="21.5">8</text>
<text x="9.3" y="39.8">A</text>
<text x="268" y="39.8">A</text>
<text x="9.3" y="73.1">B</text>
<text x="268" y="73.1">B</text>
<text x="9.2" y="106.5">C</text>
<text x="267.9" y="106.5">C</text>
<text x="9.2" y="139.9">D</text>
<text x="267.9" y="139.9">D</text>
<text x="9.3" y="173.2">E</text>
<text x="268" y="173.2">E</text>
<text x="27.1" y="191.5">1</text>
<text x="59" y="191.5">2</text>
<text x="90.9" y="191.5">3</text>
<text x="122.9" y="191.5">4</text>
<text x="154.8" y="191.5">5</text>
<text x="186.7" y="191.5">6</text>
<text x="218.7" y="191.5">7</text>
<text x="250.6" y="191.5">8</text>
</g>
<g font-size="2.3" fill="#808080">
<text x="103.8" y="26.7">U4</text>
<text x="126.2" y="24.3">5V</text>
<text x="91.1" y="31.5">ADC0</text>
<text x="91.1" y="33.6">ADC1</text>
<text x="91.1" y="35.7">ADC2</text>
<text x="91.1" y="37.9">ADC3</text>
<text x="91.1" y="40">ADC4</text>
<text x="129.1" y="40" transform="rotate(-90 129.1 40)">GND</text>
<text x="188.3" y="38.9">IC1</text>
<text x="222.9" y="40.8">10</text>
<text x="226.3" y="41.4">FTDI_TX</text>
<text x="25.7" y="46.3" transform="rotate(-90 25.7 46.3)">GND</text>
<text x="91.1" y="42.1">ADC5</text>
<text x="91.1" y="44.2">ADC6</text>
<text x="91.1" y="46.3">ADC7</text>
<text x="127" y="44.2">S0</text>
<text x="127" y="46.3">S1</text>
<text x="168" y="45.8">C13</text>
<text x="173.5" y="42.1">VBUS</text>
<text x="174.3" y="45.8">C14</text>
<text x="209.4" y="44.2">FTDI_RX</text>
<text x="221.4" y="44.8">R15</text>
<text x="91.1" y="48.4">ADC8</text>
<text x="91.1" y="50.5">ADC9</text>
<text x="91.1" y="52.6">ADC10</text>
<text x="127" y="48.4">S2</text>
<text x="127" y="50.5">S3</text>
<text x="168" y="49.8">10uF</text>
<text x="174.3" y="49.8">0.1uF</text>
<text x="28.6" y="59.5" transform="rotate(-90 28.6 59.5)">10K</text>
<text x="32.6" y="59.6" transform="rotate(-90 32.6 59.6)">R34</text>
<text x="42.5" y="56.9">MPPWR</text>
<text x="91.1" y="54.7">ADC11</text>
<text x="127" y="54.7">ANG_IN</text>
<text x="148.1" y="56.2">JP10</text>
<text x="154.5" y="56.9">GND</text>
<text x="165" y="56.9">GND</text>
<text x="171.4" y="56.9">GND</text>
<text x="178.5" y="58.4">C15</text>
<text x="233.2" y="59.8">1K</text>
<text x="238.9" y="59">VBUS</text>
<text x="32" y="65.3">RESET</text>
<text x="46.8" y="62.6">U1</text>
<text x="103.8" y="65.3">MUX-74HC4067</text>
<text x="178.5" y="62.5">0.1u</text>
<text x="182.6" y="62.5">F</text>
<text x="218.2" y="65.8">Red</text>
<text x="218.2" y="64">TX</text>
<text x="225.6" y="65.9">R14</text>
<text x="226.9" y="61.9">1K</text>
<text x="231.9" y="63.8">R13</text>
<text x="84.8" y="67.4">ANG_IN</text>
<text x="84.8" y="71.6">ESTOP</text>
<text x="84.8" y="69.5">VSENSE</text>
<text x="124.9" y="67.4">GND</text>
<text x="143.9" y="71.6">TXD1</text>
<text x="154.5" y="69.5">GND</text>
<text x="175.6" y="67.4">GND</text>
<text x="211.9" y="67.9">Green</text>
<text x="211.9" y="66.2">RX</text>
<text x="84.8" y="78">SCL</text>
<text x="84.8" y="75.9">SDA</text>
<text x="84.8" y="73.8">MX4080</text>
<text x="115.6" y="72.9">5V</text>
<text x="117.3" y="77.4">C26</text>
<text x="124.9" y="73.8">FTDI_TX</text>
<text x="136" y="76.9">TX_SW</text>
<text x="143.9" y="75.9">TXD0</text>
<text x="14.6" y="83.8">C25</text>
<text x="117.3" y="81.5">10uF</text>
<text x="143.9" y="82.2">RXD1</text>
<text x="181.9" y="82.2">GND</text>
<text x="13.1" y="88.2">0.1uF</text>
<text x="36" y="89">OSS1</text>
<text x="114.3" y="86.4">GND</text>
<text x="117.7" y="89.8">5V</text>
<text x="124.9" y="84.3">FTDI_RX</text>
<text x="136" y="87.5">RX_SW</text>
<text x="143.9" y="86.4">RXD0</text>
<text x="188.3" y="86.4">FT232RL</text>
<text x="207.3" y="86.4">GND</text>
<text x="17.2" y="92.8">GND</text>
<text x="23.5" y="94.9">GND</text>
<text x="84.8" y="90.6">S0</text>
<text x="84.8" y="92.8">S1</text>
<text x="84.8" y="94.9">S2</text>
<text x="101.3" y="90.6">GND</text>
<text x="105.9" y="95.9">U2</text>
<text x="108.7" y="90.6">JP8</text>
<text x="177.7" y="94.9">TXD1</text>
<text x="177.7" y="92.8">RXD1</text>
<text x="235.5" y="91.9">3.3V</text>
<text x="243.9" y="91.9">3.3V</text>
<text x="84.8" y="97">S3</text>
<text x="129.1" y="99.1" transform="rotate(-90 129.1 99.1)">+12V</text>
<text x="129.2" y="100.6">EUROMAG-4</text>
<text x="199.6" y="100.4">3.3V</text>
<text x="217.8" y="101.2" transform="rotate(-90 217.8 101.2)">WIFICONECT</text>
<text x="232.3" y="99.9">182</text>
<text x="244" y="100.5">0.1uf</text>
<text x="244" y="96.5">C22</text>
<text x="252.4" y="100.5">10uf</text>
<text x="252.4" y="96.5">C23</text>
<text x="31.1" y="104.6">5V</text>
<text x="120.7" y="104.4">B</text>
<text x="222.5" y="104.2">WCONN R28</text>
<text x="232.3" y="106.3">182</text>
<text x="241" y="105.4">GND</text>
<text x="25.8" y="114">0.1uF</text>
<text x="27.3" y="109.1">C24</text>
<text x="86.9" y="113.9">SCK</text>
<text x="120.7" y="111.8">A</text>
<text x="139.6" y="113.9">J3</text>
<text x="200.9" y="109.6">RST</text>
<text x="222.5" y="110.5">EACT</text>
<text x="231.9" y="110.3">R29</text>
<text x="232.3" y="112.6">182</text>
<text x="244.9" y="111.1">GND</text>
<text x="29.9" y="118.1">GND</text>
<text x="38.3" y="118.1">GND</text>
<text x="46.8" y="117.7">ATMEGA328</text>
<text x="81.8" y="117.3">5V</text>
<text x="92" y="119.6" transform="rotate(-90 92 119.6)">1K</text>
<text x="129.1" y="116">GND</text>
<text x="165" y="118.1">U5</text>
<text x="222.5" y="116.8">ELINK</text>
<text x="231.9" y="116.6">R30</text>
<text x="248.2" y="119.5">1000pF</text>
<text x="248.2" y="115.5">C21</text>
<text x="96" y="120.9" transform="rotate(-90 96 120.9)">R33</text>
<text x="105.9" y="120.2">MAX485SO</text>
<text x="165" y="124.4">LANTRONIX_B/G</text>
<text x="211.5" y="122.3">ETHCONECT</text>
<text x="46.8" y="128.7">RESET</text>
<text x="65.8" y="130.8">ISP1</text>
<text x="116.1" y="126.5">GND</text>
<text x="246.1" y="127.6" transform="rotate(-90 246.1 127.6)">R31</text>
<text x="250.1" y="127.6" transform="rotate(-90 250.1 127.6)">75</text>
<text x="252.5" y="127.6" transform="rotate(-90 252.5 127.6)">R32</text>
<text x="256.5" y="127.6" transform="rotate(-90 256.5 127.6)">75</text>
<text x="80.2" y="132.9">GND</text>
<text x="96.2" y="132.5" transform="rotate(-90 96.2 132.5)">D9</text>
<text x="91.1" y="139.2">GND</text>
<text x="260.7" y="149.8">JP5</text>
<text x="143.9" y="158.2">GND</text>
</g>
<g font-size="2" fill="#808080">
<text x="100.8" y="29.1">9</text>
<text x="122.6" y="29.1">24</text>
<text x="100.8" y="35.4">6</text>
<text x="100.8" y="33.3">7</text>
<text x="100.8" y="31.2">8</text>
<text x="105.7" y="34.3">CHAN2</text>
<text x="105.7" y="32.2">CHAN1</text>
<text x="105.7" y="30">CHAN0</text>
<text x="115" y="30">VCC</text>
<text x="100.8" y="41.8">3</text>
<text x="100.8" y="39.7">4</text>
<text x="100.8" y="37.6">5</text>
<text x="105.7" y="40.6">CHAN5</text>
<text x="105.7" y="38.5">CHAN4</text>
<text x="105.7" y="36.4">CHAN3</text>
<text x="116.3" y="38.5">EN</text>
<text x="122.6" y="41.8">10</text>
<text x="122.6" y="37.6">15</text>
<text x="186" y="41.8">20</text>
<text x="207.6" y="41.8">1</text>
<text x="99.9" y="46">23</text>
<text x="100.8" y="43.9">2</text>
<text x="105.7" y="44.8">CHAN7</text>
<text x="105.7" y="42.7">CHAN6</text>
<text x="105.7" y="46.9">CHAN8</text>
<text x="116.6" y="42.7">S0</text>
<text x="116.6" y="44.8">S1</text>
<text x="116.6" y="46.9">S2</text>
<text x="122.6" y="43.9">11</text>
<text x="122.6" y="46">14</text>
<text x="147.7" y="42.7">VBUS</text>
<text x="150.2" y="44.8">D+</text>
<text x="150.6" y="46.9">D-</text>
<text x="187" y="43.9">4</text>
<text x="190.2" y="42.7">VCC</text>
<text x="190.2" y="44.8">VCCIO</text>
<text x="201.5" y="44.8">RXD</text>
<text x="201.7" y="42.7">TXD</text>
<text x="201.8" y="46.9">RTS</text>
<text x="207.6" y="43.9">5</text>
<text x="207.6" y="46">3</text>
<text x="19" y="50.2" transform="rotate(-90 19 50.2)">1</text>
<text x="21.1" y="50.2" transform="rotate(-90 21.1 50.2)">2</text>
<text x="99.9" y="52.3">20</text>
<text x="99.9" y="50.2">21</text>
<text x="99.9" y="48.1">22</text>
<text x="105.7" y="53.3">CHAN11</text>
<text x="105.7" y="51.2">CHAN10</text>
<text x="105.7" y="49">CHAN9</text>
<text x="114.6" y="53.3">COM</text>
<text x="116.6" y="49">S3</text>
<text x="122.6" y="52.3">1</text>
<text x="122.6" y="48.1">13</text>
<text x="148.6" y="51.2">GND</text>
<text x="150.7" y="49">ID</text>
<text x="186" y="52.3">27</text>
<text x="186" y="48.1">19</text>
<text x="190.2" y="53.3">OSCI</text>
<text x="190.2" y="49">RESET</text>
<text x="201.5" y="53.3">DSR</text>
<text x="201.6" y="51.2">DTR</text>
<text x="201.7" y="49">CTS</text>
<text x="207.6" y="48.1">11</text>
<text x="207.6" y="50.2">2</text>
<text x="207.6" y="52.3">9</text>
<text x="19" y="56" transform="rotate(-90 19 56)">3</text>
<text x="21.1" y="56" transform="rotate(-90 21.1 56)">4</text>
<text x="99.9" y="58.7">17</text>
<text x="99.9" y="56.6">18</text>
<text x="99.9" y="54.5">19</text>
<text x="105.7" y="59.6">CHAN14</text>
<text x="105.7" y="57.5">CHAN13</text>
<text x="105.7" y="55.4">CHAN12</text>
<text x="154.3" y="58.7">4</text>
<text x="186" y="54.5">28</text>
<text x="190.2" y="55.4">OSCO</text>
<text x="201.4" y="55.4">DCD</text>
<text x="203.5" y="57.5">RI</text>
<text x="207.6" y="54.5">10</text>
<text x="207.6" y="56.6">6</text>
<text x="42.8" y="65">29</text>
<text x="48.7" y="65.9">PC6(/RESET)</text>
<text x="67.1" y="65.9">PC0(ADC0)</text>
<text x="80.4" y="65">23</text>
<text x="99.9" y="60.8">16</text>
<text x="105.7" y="61.7">CHAN15</text>
<text x="114.8" y="61.7">GND</text>
<text x="122.6" y="60.8">12</text>
<text x="154.3" y="65">1</text>
<text x="154.3" y="62.9">2</text>
<text x="154.3" y="60.8">3</text>
<text x="186" y="65">17</text>
<text x="190.2" y="65.9">3V3OUT</text>
<text x="199.4" y="61.7">CBUS0</text>
<text x="199.4" y="63.8">CBUS1</text>
<text x="199.4" y="65.9">CBUS2</text>
<text x="207.6" y="60.8">23</text>
<text x="207.6" y="62.9">22</text>
<text x="207.6" y="65">13</text>
<text x="42.8" y="69.2">18</text>
<text x="43.8" y="71.3">4</text>
<text x="48.7" y="70.2">AVCC</text>
<text x="67.1" y="70.2">PC2(ADC2)</text>
<text x="67.1" y="68.1">PC1(ADC1)</text>
<text x="80.4" y="71.3">26</text>
<text x="80.4" y="69.2">25</text>
<text x="80.4" y="67.1">24</text>
<text x="186" y="69.2">15</text>
<text x="186" y="71.3">16</text>
<text x="190.2" y="70.2">USBDP</text>
<text x="199.4" y="68.1">CBUS3</text>
<text x="199.4" y="70.2">CBUS4</text>
<text x="207.6" y="67.1">14</text>
<text x="207.6" y="69.2">12</text>
<text x="42.8" y="77.7">20</text>
<text x="43.8" y="73.5">6</text>
<text x="48.7" y="72.3">VCC</text>
<text x="48.7" y="74.4">VCC</text>
<text x="62.9" y="74.4">PC4(ADC4/SDA)</text>
<text x="63.1" y="76.5">PC5(ADC5/SCL)</text>
<text x="67.1" y="72.3">PC3(ADC3)</text>
<text x="80.4" y="77.7">19</text>
<text x="80.4" y="75.6">28</text>
<text x="80.4" y="73.5">27</text>
<text x="186" y="75.6">25</text>
<text x="190.2" y="72.3">USBDM</text>
<text x="190.2" y="76.5">GND</text>
<text x="200.7" y="74.4">TEST</text>
<text x="207.6" y="77.7">7</text>
<text x="207.6" y="73.5">26</text>
<text x="48.7" y="78.6">AREF</text>
<text x="71.7" y="80.7">ADC7</text>
<text x="71.7" y="78.6">ADC6</text>
<text x="80.4" y="79.8">22</text>
<text x="105.1" y="81.9">1</text>
<text x="201.4" y="78.6">GND</text>
<text x="201.4" y="80.7">GND</text>
<text x="201.4" y="82.8">GND</text>
<text x="207.6" y="79.8">18</text>
<text x="207.6" y="81.9">21</text>
<text x="43.8" y="86.1">7</text>
<text x="48.7" y="87.1">PB6(XTAL1/TOSC1)</text>
<text x="68" y="89.2">PD2(INT0)</text>
<text x="68.1" y="84.9">PD0(RXD)</text>
<text x="68.3" y="87.1">PD1(TXD)</text>
<text x="80.4" y="88.2">32</text>
<text x="80.4" y="86.1">31</text>
<text x="80.4" y="84">30</text>
<text x="105.1" y="84">2</text>
<text x="105.1" y="86.1">3</text>
<text x="43.8" y="90.3">8</text>
<text x="48.7" y="91.3">PB7(XTAL2/TOSC2)</text>
<text x="65.6" y="93.4">PD4(XCK/T0)</text>
<text x="68" y="91.3">PD3(INT1)</text>
<text x="69.8" y="95.5">PD5(T1)</text>
<text x="80.4" y="94.6">9</text>
<text x="80.4" y="92.5">2</text>
<text x="80.4" y="90.3">1</text>
<text x="118.3" y="95" transform="rotate(-90 118.3 95)">8</text>
<text x="67.9" y="99.7">PD7(AIN1)</text>
<text x="67.9" y="97.6">PD6(AIN0)</text>
<text x="80.4" y="98.8">11</text>
<text x="80.4" y="96.7">10</text>
<text x="104.6" y="100.9">1</text>
<text x="107.8" y="101.8">RO</text>
<text x="162.6" y="101.4" transform="rotate(-90 162.6 101.4)">11</text>
<text x="166.8" y="101.4" transform="rotate(-90 166.8 101.4)">7</text>
<text x="171.1" y="101.4" transform="rotate(-90 171.1 101.4)">5</text>
<text x="175.3" y="101.4" transform="rotate(-90 175.3 101.4)">9</text>
<text x="43.8" y="107.2">5</text>
<text x="67.1" y="106.1">PB1(OC1A)</text>
<text x="69" y="104">PB0(ICP)</text>
<text x="80.4" y="107.2">14</text>
<text x="80.4" y="105.1">13</text>
<text x="80.4" y="103">12</text>
<text x="104.6" y="105.1">2</text>
<text x="107.8" y="106.1">RE/</text>
<text x="119.2" y="102.7" transform="rotate(-90 119.2 102.7)">VCC</text>
<text x="123.1" y="105.1">7</text>
<text x="132.5" y="103">P$1</text>
<text x="132.5" y="105.1">P$2</text>
<text x="132.5" y="107.2">P$3</text>
<text x="191.1" y="106.1">3.3V</text>
<text x="198.6" y="105.1">37</text>
<text x="42.8" y="111.5">21</text>
<text x="43.8" y="109.4">3</text>
<text x="48.7" y="110.3">GND</text>
<text x="48.7" y="112.4">GND</text>
<text x="48.7" y="108.2">AGND</text>
<text x="63.3" y="110.3">PB3(MOSI/OC2)</text>
<text x="64.2" y="108.2">PB2(SS/OC1B)</text>
<text x="67.4" y="112.4">PB4(MISO)</text>
<text x="80.4" y="113.6">17</text>
<text x="80.4" y="111.5">16</text>
<text x="80.4" y="109.4">15</text>
<text x="104.6" y="109.4">3</text>
<text x="104.6" y="113.6">4</text>
<text x="107.8" y="110.3">DE</text>
<text x="119.2" y="113.5" transform="rotate(-90 119.2 113.5)">D</text>
<text x="123.1" y="109.4">6</text>
<text x="132.5" y="109.4">P$4</text>
<text x="148.4" y="113.6">25</text>
<text x="163.5" y="109.8" transform="rotate(-90 163.5 109.8)">CTS1</text>
<text x="167.8" y="109.8" transform="rotate(-90 167.8 109.8)">RTS1</text>
<text x="172" y="108.5" transform="rotate(-90 172 108.5)">TX1</text>
<text x="176.2" y="108.7" transform="rotate(-90 176.2 108.7)">RX1</text>
<text x="188.8" y="110.3">RESET</text>
<text x="198.6" y="109.4">1</text>
<text x="68.3" y="114.5">PB5(SCK)</text>
<text x="107.8" y="114.5">DI</text>
<text x="119.2" y="116.2" transform="rotate(-90 119.2 116.2)">GN</text>
<text x="148.4" y="117.8">21</text>
<text x="154.3" y="114.5">RX2</text>
<text x="154.3" y="118.7">TX2</text>
<text x="198.6" y="119.9">22</text>
<text x="58.6" y="122">1</text>
<text x="58.6" y="124.1">3</text>
<text x="63.5" y="123">MISO</text>
<text x="63.5" y="125.1">SCK</text>
<text x="69.9" y="125.1">MOSI</text>
<text x="70.6" y="123">VCC</text>
<text x="78.3" y="124.1">4</text>
<text x="78.3" y="122">2</text>
<text x="118.3" y="121" transform="rotate(-90 118.3 121)">5</text>
<text x="148.4" y="122">23</text>
<text x="154.3" y="123">RTS2</text>
<text x="186.1" y="120.8">WLANLED</text>
<text x="189.1" y="125.1">ELED2</text>
<text x="198.6" y="124.1">20</text>
<text x="58.6" y="126.2">5</text>
<text x="63.5" y="127.2">RST</text>
<text x="70.4" y="127.2">GND</text>
<text x="78.3" y="126.2">6</text>
<text x="148.4" y="126.2">27</text>
<text x="154.3" y="127.2">CTS2</text>
<text x="189.1" y="129.3">ELED1</text>
<text x="198.6" y="128.4">18</text>
<text x="257.1" y="130.5">1</text>
<text x="148.4" y="132.6">13</text>
<text x="148.4" y="136.8">15</text>
<text x="154.3" y="133.5">CP1</text>
<text x="154.3" y="137.7">CP2</text>
<text x="191.2" y="137.7">RX+</text>
<text x="191.7" y="133.5">RX-</text>
<text x="198.6" y="136.8">14</text>
<text x="198.6" y="132.6">16</text>
<text x="257.1" y="132.6">2</text>
<text x="257.1" y="134.7">3</text>
<text x="257.1" y="136.8">4</text>
<text x="148.4" y="141">17</text>
<text x="154.3" y="142">CP3</text>
<text x="191.9" y="142">TX-</text>
<text x="198.6" y="141">8</text>
<text x="257.1" y="138.9">5</text>
<text x="257.1" y="141">6</text>
<text x="257.1" y="143.1">7</text>
<text x="148.4" y="145.3">19</text>
<text x="154.3" y="146.2">CP4</text>
<text x="191.4" y="146.2">TX+</text>
<text x="198.6" y="145.3">6</text>
<text x="198.6" y="149.5">12</text>
<text x="257.1" y="145.3">8</text>
<text x="147.7" y="153.7">2*2</text>
<text x="154.3" y="154.6">GND</text>
<text x="165.7" y="154.2" transform="rotate(-90 165.7 154.2)">CP5</text>
<text x="169.9" y="154.2" transform="rotate(-90 169.9 154.2)">CP6</text>
<text x="174.1" y="154.2" transform="rotate(-90 174.1 154.2)">CP7</text>
<text x="178.3" y="154.2" transform="rotate(-90 178.3 154.2)">CP8</text>
<text x="189.9" y="150.4">RXCT</text>
<text x="190.1" y="154.6">TXCT</text>
<text x="198.6" y="153.7">10</text>
<text x="164.7" y="160" transform="rotate(-90 164.7 160)">29</text>
<text x="169" y="160" transform="rotate(-90 169 160)">31</text>
<text x="173.2" y="160" transform="rotate(-90 173.2 160)">33</text>
<text x="177.4" y="160" transform="rotate(-90 177.4 160)">35</text>
</g>
<g font-size="1.7" fill="#808080">
<text x="139.7" y="39.1">CN1</text>
<text x="139.7" y="54.7">MINIB</text>
<text x="217.8" y="126.5">X1</text>
<text x="217.8" y="152.9">TLA-6T118LF</text>
</g>
</svg>
